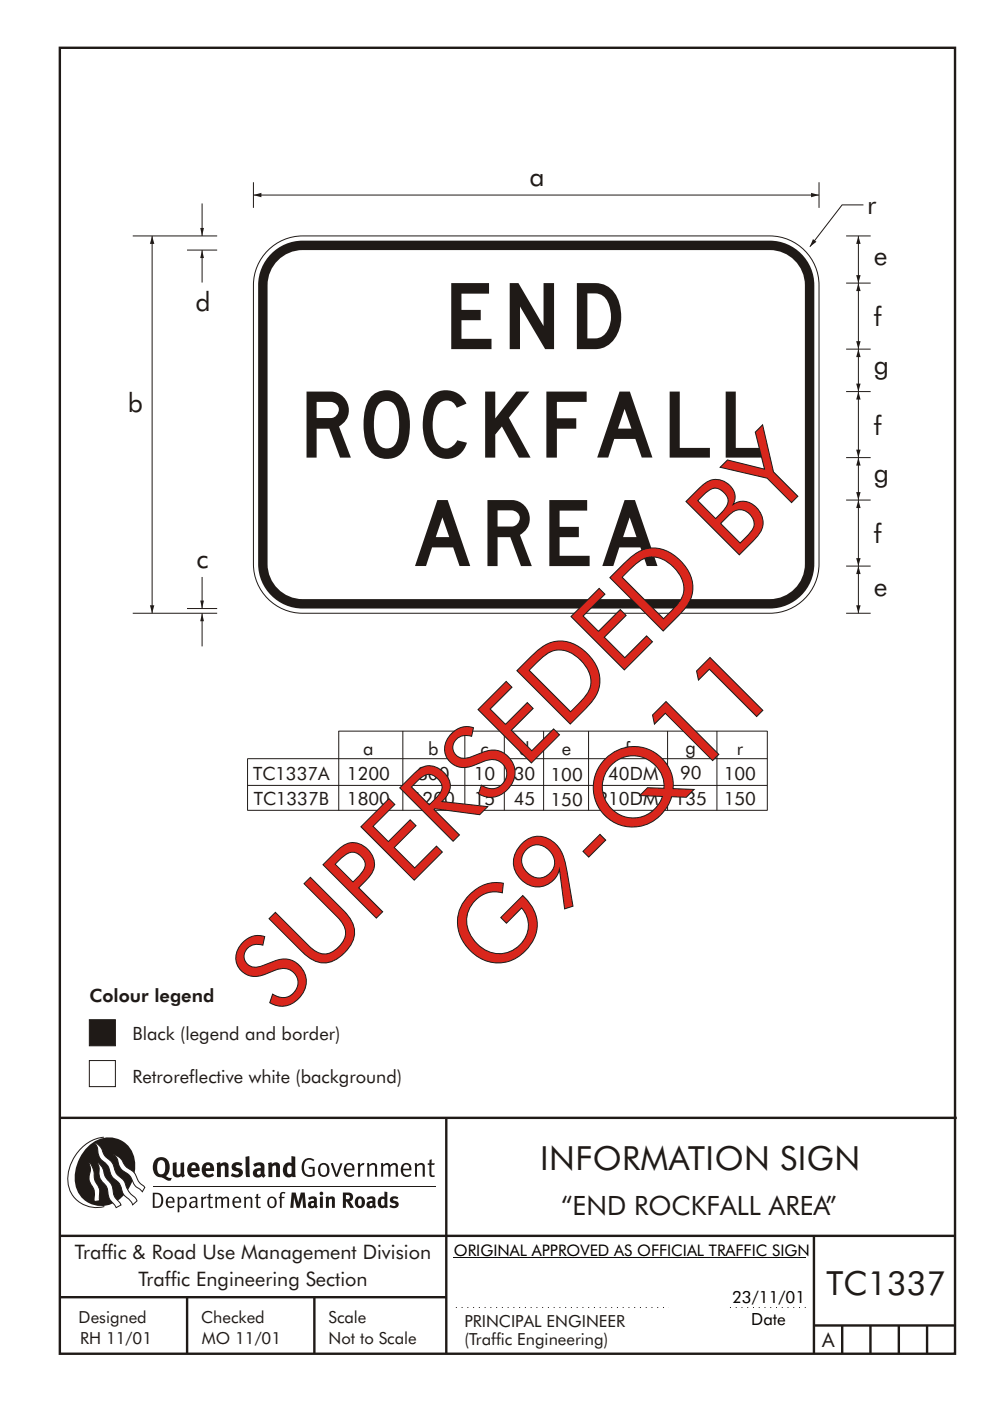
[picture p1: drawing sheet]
<svg xmlns="http://www.w3.org/2000/svg" width="210mm" height="297mm" viewBox="0 0 210 297" stroke-linecap="round" stroke-linejoin="round" font-family="sans-serif">
<g fill="none" stroke="#1f1a17" stroke-width=".51">
<path d="M12.7 10.1h189.9v276.9h-189.9zM12.7 237h190.3M94.7 236.9v50.1M12.7 262h190M12.7 275h82M39.7 275v12M66.7 275v12M172.7 262v25M172.7 281h30M178.7 281v6M184.7 281v6M190.7 281v6"/>
<path d="M196.7 281v6"/>
</g>
<path d="M96.3 266.6h74.7" fill="none" stroke="#000" stroke-width=".21"/>
<path d="M96.7 277.2h45.2M154.9 277.2h16.6" fill="none" stroke="#1f1a17" stroke-width=".21" stroke-dasharray=".2 1" stroke-linecap="butt"/>
<g fill="#1f1a17">
<path d="M64.6 245.9a1.61 1.61 0 0 1 2.1 0l-.2 .3a1.17 1.17 0 0 0-1.4-.2 1.17 1.17 0 0 0-.6 1.3 1.42 1.42 0 0 0 1.2 1.8l.6-.1v-1.2h-.7l-.1-.4h1.3v1.8a1.82 1.82 0 0 1-2.2 0 1.82 1.82 0 0 1-.6-2.1l.2-.7z" fill-rule="evenodd"/>
<path d="M67.9 246.8a1.77 1.77 0 0 0 .3 2.7 1.39 1.39 0 0 0 1.5-.5 1.39 1.39 0 0 0 .1-1.5 1.19 1.19 0 0 0-1.9-.7zM68.2 247.1a.83 .83 0 0 1 1 .1 .83 .83 0 0 1 .2 .9 .75 .75 0 0 1-.6 1.1 .75 .75 0 0 1-.8-.9v-.9z" fill-rule="evenodd"/>
<path d="M70.2 246.6h.4l.8 2.4 .8-2.4h.5l-1.1 2.9h-.4z" fill-rule="evenodd"/>
<path d="M73.3 247a1.74 1.74 0 0 0 .5 2.5l.9-.1 .5-.2-.2-.3a.89 .89 0 0 1-1.1 .2 .89 .89 0 0 1-.5-1h1.8a1.15 1.15 0 0 0-.5-1.4 1.15 1.15 0 0 0-1.4 .3zM73.6 247.1a.67 .67 0 0 1 .9-.1 .67 .67 0 0 1 .3 .8h-1.4z" fill-rule="evenodd"/>
<path d="M75.9 246.7l.4-.1 .1 .4 .5-.4h.4l-.1 .5a.61 .61 0 0 0-.8 .6v1.8h-.4z" fill-rule="evenodd"/>
<path d="M77.8 246.7l.4-.1 .2 .4a.89 .89 0 0 1 .9-.4 .89 .89 0 0 1 .7 .7v2.2h-.4l-.1-2.2-.1-.2-.3-.1-.7 .3v2.2h-.5z" fill-rule="evenodd"/>
<path d="M80.8 246.7l.4-.1 .1 .4a.83 .83 0 0 1 .8-.4 .83 .83 0 0 1 .7 .4 .86 .86 0 0 1 .9-.4 .86 .86 0 0 1 .7 .7v2.2h-.4l-.1-2.4a.5 .5 0 0 0-.8 .1l-.3 .2v2.1h-.4v-2.3l-.4-.2-.7 .3v2.2h-.4z" fill-rule="evenodd"/>
<path d="M85.4 247a1.74 1.74 0 0 0 .5 2.5l.9-.1 .4-.2-.1-.3a.89 .89 0 0 1-1.1 .2 .89 .89 0 0 1-.5-1h1.8a1.15 1.15 0 0 0-.5-1.4 1.15 1.15 0 0 0-1.4 .3zM85.7 247.1a.67 .67 0 0 1 .9-.1 .67 .67 0 0 1 .2 .8h-1.3z" fill-rule="evenodd"/>
<path d="M87.9 246.7l.5-.1 .1 .4a.89 .89 0 0 1 .9-.4 .89 .89 0 0 1 .7 .7v2.2h-.4v-2.2l-.1-.2-.3-.1-.8 .3v2.2h-.4z" fill-rule="evenodd"/>
<path d="M91.1 245.9l.5-.1v.8h.7l-.2 .4h-.6l.1 2.1 .1 .1h.5l.1 .3a.71 .71 0 0 1-1.2-.6v-1.9h-.4v-.4h.4z" fill-rule="evenodd"/>
<path d="M36.7 246.6l.8-.2v2a.46 .46 0 0 0 .2 .6 .46 .46 0 0 0 .6-.3v-2.1l.8-.2v2.3l.2 .6-.6 .3-.3-.3a1.03 1.03 0 0 1-1.2 .3 1.03 1.03 0 0 1-.5-1.1z" fill-rule="evenodd"/>
<path d="M40.1 246.8a1.64 1.64 0 0 0 0 2.3 1.64 1.64 0 0 0 2.2 .1l-.3-.5a.78 .78 0 0 1-.9 .3 .78 .78 0 0 1-.5-.7h1.8a1.37 1.37 0 0 0-.6-1.7 1.37 1.37 0 0 0-1.7 .2zM40.7 247.2a.48 .48 0 0 1 .6-.1 .48 .48 0 0 1 .2 .6h-.9z" fill-rule="evenodd"/>
<path d="M43.2 246.8a1.65 1.65 0 0 0-.2 2 1.65 1.65 0 0 0 1.8 .7l.6-.3-.3-.5a.78 .78 0 0 1-.9 .4 .78 .78 0 0 1-.5-.8h1.7a1.37 1.37 0 0 0-.5-1.7 1.37 1.37 0 0 0-1.7 .2zM43.8 247.2a.48 .48 0 0 1 .6-.1 .48 .48 0 0 1 .2 .6h-.9z" fill-rule="evenodd"/>
<path d="M45.9 246.6l.8-.2 .1 .4a.95 .95 0 0 1 1-.3 .95 .95 0 0 1 .7 .8v2.3h-.8v-2.3l-.3-.2-.5 .3v2.2h-.9z" fill-rule="evenodd"/>
<path d="M49.3 246.8a1.73 1.73 0 0 1 2.1-.1l-.3 .5-.5-.2a.42 .42 0 0 0-.6 .3l.2 .2a1.23 1.23 0 0 1 1.3 1.1 1.47 1.47 0 0 1-2.2 .9l-.3-.2 .3-.6 .7 .3a.47 .47 0 0 0 .7-.3 .87 .87 0 0 0-1-.5l-.4-.2-.2-.4z" fill-rule="evenodd"/>
<path d="M53.7 246.8l.4 .6 .3-.2a.62 .62 0 0 1 .9 .1v.4a1.21 1.21 0 0 0-1.3 .3 1.21 1.21 0 0 0-.2 1.3 1.19 1.19 0 0 0 1.7 0l.4 .4 .5-.5-.3-.3v-1.4a.96 .96 0 0 0-1.3-1.1zM54.7 248.3l.6-.1v.7a.43 .43 0 0 1-.7 .1 .43 .43 0 0 1 .1-.7z" fill-rule="evenodd"/>
<path d="M56.8 246.6l.8-.2 .1 .4a.95 .95 0 0 1 1-.3 .95 .95 0 0 1 .7 .8v2.3h-.8v-2.3l-.3-.2-.5 .3v2.2h-.8z" fill-rule="evenodd"/>
<path d="M61.8 245.1l.1 1.5a1.29 1.29 0 0 0-1.4 .1 1.29 1.29 0 0 0-.5 1.4 1.24 1.24 0 0 0 .5 1.3 1.24 1.24 0 0 0 1.5 0v.2h.8l-.2-4.4zM61.2 247.2l.4-.1 .3 .2v1.4l-.3 .2a.48 .48 0 0 1-.7-.4 1.52 1.52 0 0 1 .3-1.3z" fill-rule="evenodd"/>
<path d="M52.1 245.3l.8-.2 .2 4.5h-.8l-.1-.2z" fill-rule="evenodd"/>
</g>
<path d="M22 241.1a9 9 0 0 0-7.3 10.9 6.2 6.2 0 0 0 7.4 3.8M32.4 251.7h59.9" fill="none" stroke="#1f1a17" stroke-width=".21"/>
<path d="M18.8 243a5.7 5.7 0 0 1 6.5-1.4 5.7 5.7 0 0 1 3.4 5.7 8.6 8.6 0 0 1-6.2 8.3 5.7 5.7 0 0 1-6.6-7 9.9 9.9 0 0 1 2.9-5.6z" fill-rule="evenodd" fill="#1f1a17"/>
<path d="M24.1 244.8a3.1 3.1 0 0 1 2.3 2.2l.8 .7a3.2 3.2 0 0 1 2 2.4l.4 .6 1.1 1-.5 1-.3-.3a3.5 3.5 0 0 1-1.8-2.1 3.8 3.8 0 0 0-2.1-2.2 3.5 3.5 0 0 1-1.1-2.2zM20.1 242.2a3.4 3.4 0 0 1 1.9 2.4l.7 .9a3.3 3.3 0 0 1 1.7 2.6 4.4 4.4 0 0 0 1.7 2l.2 .3a6.1 6.1 0 0 0 2.5 3.7l.3 .5-1 .9a6.1 6.1 0 0 0-1.9-2.3l-.3-.7a3.6 3.6 0 0 0-1.9-2.8l-.6-1a3.6 3.6 0 0 0-1.9-2.8 3.7 3.7 0 0 1-.8-2.4zM20.6 246.4a3.4 3.4 0 0 1 1.6 2.7l.5 1a3.8 3.8 0 0 1 1.4 3.1l.3 .7 1.3 1.6-1.1 .5-.5-.7a3.2 3.2 0 0 1-1.2-2.8 4.3 4.3 0 0 0-1.4-2.2 4.7 4.7 0 0 1-.5-3zM18.9 246.4a5.1 5.1 0 0 1 1.2 3.7l.3 .7a3.1 3.1 0 0 1 .7 2.9v.9l-1.1 .2v-.8a3.5 3.5 0 0 0-.9-3.3 3.6 3.6 0 0 1 .1-2.5z" fill-rule="evenodd" fill="#fff" stroke="#1f1a17" stroke-width=".21"/>
<g fill="#1f1a17">
<path d="M33 245.8a2.51 2.51 0 0 0 .5 3.7l.7 .1a2.78 2.78 0 0 0 2 .7l.3-.6h-.6l-.7-.3a2.56 2.56 0 0 0 0-3.8 1.83 1.83 0 0 0-2.2 .2zM33.7 246.1a.87 .87 0 0 1 1 .1 .87 .87 0 0 1 .3 .9l.1 .4a1.17 1.17 0 0 1-.9 1.5l-.3-.1a2.38 2.38 0 0 1-.2-2.8z" fill-rule="evenodd"/>
<path d="M32.8 253.2v2.6a1.12 1.12 0 0 0 1.2-.3 1.12 1.12 0 0 0 .2-1.2l-.1-.5-.3-.5zM32.4 252.9h1.1a1.67 1.67 0 0 1 1.1 1.6 1.67 1.67 0 0 1-1.2 1.6h-1zM35.7 254.2l-.1 .5h1.1a.55 .55 0 0 0-.3-.6 .55 .55 0 0 0-.7 .1zM35.4 254a.95 .95 0 0 1 1.2-.1 .95 .95 0 0 1 .4 1.1h-1.4a.72 .72 0 0 0 .4 .8 .72 .72 0 0 0 .8-.2l.2 .3a1.15 1.15 0 0 1-1.5 0 1.15 1.15 0 0 1-.3-1.5zM38.1 254.4v1.1a.7 .7 0 0 0 .9 .2 .7 .7 0 0 0 .2-.9 .61 .61 0 0 0-.4-.7 .61 .61 0 0 0-.7 .3zM37.6 253.8l.4-.1v.4a.95 .95 0 0 1 1.3-.2 .95 .95 0 0 1 .3 1.2 .92 .92 0 0 1-.5 .9 .92 .92 0 0 1-1-.1v1.1l-.4 .1zM40.6 255.1a.5 .5 0 0 0 .2 .8 .5 .5 0 0 0 .7-.4v-.6zM40.2 254a1 1 0 0 1 1.7 .3v1.4l.1 .2-.1 .3-.4-.4a.78 .78 0 0 1-1.3 0 .78 .78 0 0 1 .8-1.1h.5a.58 .58 0 0 0-.3-.7 .58 .58 0 0 0-.8 .2zM42.6 253.8l.4-.1 .1 .4 .3-.3 .4-.1-.1 .4a.52 .52 0 0 0-.6 .5v1.5h-.4zM44.3 253.2l.4-.1-.1 .7h.6l-.1 .2h-.5v1.5a.35 .35 0 0 0 .5 .3l.1 .3a.57 .57 0 0 1-.6 .1 .57 .57 0 0 1-.4-.6v-1.6h-.3v-.2h.3zM45.6 253.8l.4-.1 .1 .4 .2-.2a.64 .64 0 0 1 1 .2 .7 .7 0 0 1 .7-.4 .7 .7 0 0 1 .6 .6v1.8h-.4v-1.7l-.3-.4-.6 .4v1.7h-.4v-1.7a.38 .38 0 0 0-.2-.4 .38 .38 0 0 0-.5 .2l-.2 .2v1.7h-.3zM49.9 254.2l-.2 .5h1.1a.55 .55 0 0 0-.2-.6 .55 .55 0 0 0-.7 .1zM49.6 254a.95 .95 0 0 1 1.2-.1 .95 .95 0 0 1 .4 1.1h-1.5a.72 .72 0 0 0 .4 .8 .72 .72 0 0 0 .9-.2l.1 .3a1.15 1.15 0 0 1-1.5 0 1.15 1.15 0 0 1-.2-1.5zM51.7 253.8l.4-.1 .1 .4a.72 .72 0 0 1 .8-.4 .72 .72 0 0 1 .5 .6v1.8h-.3v-1.6a.45 .45 0 0 0-.3-.5 .45 .45 0 0 0-.6 .2l-.1 .2v1.7h-.4zM54.4 253.2l.4-.1v.7h.5l-.1 .2h-.5v1.5a.35 .35 0 0 0 .6 .3v.3a.57 .57 0 0 1-.6 .1 .57 .57 0 0 1-.3-.6v-1.6h-.3v-.2h.3zM57.3 254.1l-.2 .8a.65 .65 0 0 0 .2 .8 .65 .65 0 0 0 .9-.2v-.1a.93 .93 0 0 0-.7-1.4zM57 254a1.12 1.12 0 0 1 1.4 0 1.12 1.12 0 0 1 .2 1.5 1.01 1.01 0 0 1-1.2 .6 1.01 1.01 0 0 1-.7-1.2zM59.6 252.9l.4-.2 .6 .1-.2 .3-.3-.1-.3 .2v.6h.6l-.1 .2h-.5v2.1h-.4v-2.1h-.2v-.2h.2zM61.9 252.8l-.3 3.3h.6l.2-2.3 .6 2.3h.5l.7-2.3 .1 2.3h.6l-.2-3.3h-.9l-.5 2.2-.6-2.2zM65.4 254l.2 .4a.51 .51 0 0 1 .6-.3 .51 .51 0 0 1 .4 .4v.1a.88 .88 0 0 0-1.1 .3 .88 .88 0 0 0 .2 1.2 .9 .9 0 0 0 1.1-.2l.3 .3 .3-.4-.2-.3v-1a.87 .87 0 0 0-.5-.9 .87 .87 0 0 0-.9 .2zM66.1 255.1l.5-.1v.6l-.2 .1h-.2l-.2-.2zM67.9 253.7v2.4h.6v-2.5zM67.8 253a.4 .4 0 0 0 .8 0 .4 .4 0 0 0-.8 0zM69.1 253.8l.1 2.3h.6v-1.7a.33 .33 0 0 1 .4-.2 .33 .33 0 0 1 .2 .3v1.6h.6v-1.8a.75 .75 0 0 0-.5-.6 .75 .75 0 0 0-.8 .2l-.1-.3zM72.8 252.8v3.3h.6v-1.4l.3 .3 .6 1.1h.8l-.9-1.4a.94 .94 0 0 0 .7-1 .94 .94 0 0 0-.9-.9zM73.4 253.4a.51 .51 0 0 1 .7 .1 .51 .51 0 0 1-.2 .7h-.5zM75.6 254a1.19 1.19 0 0 0-.1 1.7 1.19 1.19 0 0 0 1.7 0 1.19 1.19 0 0 0 0-1.6 1.19 1.19 0 0 0-1.6-.1zM76.2 254.2l.2-.1a.99 .99 0 0 1 0 1.6 1.06 1.06 0 0 1-.2-1.5zM77.8 254l.3 .4a.51 .51 0 0 1 .5-.3 .51 .51 0 0 1 .4 .4v.1a.88 .88 0 0 0-1.1 .3 .88 .88 0 0 0 .2 1.2 .9 .9 0 0 0 1.1-.2l.3 .3 .4-.4-.3-.3v-1a.87 .87 0 0 0-.4-.9 .87 .87 0 0 0-1 .2zM78.5 255.1l.5-.1v.6l-.1 .1h-.3l-.2-.2zM81.6 252.6v1.2a1.2 1.2 0 0 0-1.4 .6 1.2 1.2 0 0 0 .2 1.4l.5 .3 .8-.1v.1h.6l-.1-3.4zM81 254.2l.6 .1-.1 1.2a.46 .46 0 0 1-.6 0 .46 .46 0 0 1-.1-.6zM83 253.8a.79 .79 0 0 0-.2 1 .79 .79 0 0 0 .9 .4 .33 .33 0 0 1 .1 .5 .33 .33 0 0 1-.5-.1l-.5-.2-.2 .5a1.15 1.15 0 0 0 1.2 .3 1.15 1.15 0 0 0 .8-1 1.49 1.49 0 0 0-1.2-.8 .4 .4 0 0 1 .3-.3 .4 .4 0 0 1 .4 .1l.2 .1 .2-.4a1.47 1.47 0 0 0-1.5-.1z" fill-rule="evenodd"/>
</g>
<path d="M19 224.9h5.5v5.5h-5.5z" fill-rule="evenodd" fill="#fff" stroke="#1f1a17" stroke-width=".21"/>
<path d="M19 216.2h5.5v5.5h-5.5z" fill-rule="evenodd" fill="#1f1a17" stroke="#1f1a17" stroke-width=".21"/>
<g fill="none" stroke="#1f1a17" stroke-width=".21">
<path d="M71.8 155h91zM71.9 155v16.8M85.5 155v16.8M98.6 155v16.8M107 155v16.8M115.3 155v16.8M124.9 155v16.8M141.6 155v16.8M152.1 155v16.8M162.8 155v16.8M52.5 166.5h110.3zM52.5 160.9h110.3z"/>
<path d="M52.5 171.8h110.3zM52.5 160.8v11"/>
</g>
<path d="M56.4 53.5a10.4 10.4 0 0 1 7.8-3.5h99.1a10.5 10.5 0 0 1 10.5 10.5v59.1a10.5 10.5 0 0 1-10.5 10.4h-99.1a10.5 10.5 0 0 1-10.4-10.4v-59.1a10.4 10.4 0 0 1 2.6-7z" fill-rule="evenodd" fill="#fff" stroke="#1f1a17" stroke-width=".21"/>
<path d="M57.2 54.2a9.4 9.4 0 0 1 7-3.2h99.1a9.5 9.5 0 0 1 9.5 9.5v59.1a9.5 9.5 0 0 1-9.5 9.4h-99.1a9.5 9.5 0 0 1-9.4-9.4v-59.1a9.4 9.4 0 0 1 2.4-6.3z" fill-rule="evenodd" fill="#1f1a17"/>
<path d="M59.3 54.9a7.4 7.4 0 0 1 4.9-1.9h99.1a7.5 7.5 0 0 1 7.5 7.5v59.1a7.5 7.5 0 0 1-7.5 7.4h-99.1a7.5 7.5 0 0 1-7.4-7.4v-59.1a7.4 7.4 0 0 1 2.5-5.6z" fill-rule="evenodd" fill="#fff"/>
<path d="M183.2 43.4h-4.5l-6.9 8.9" fill="none" stroke="#1f1a17" stroke-width=".21"/>
<path d="M172.5 50.7l.7 .6-1.4 1z" fill-rule="evenodd" fill="#1f1a17"/>
<path d="M53.8 38.6v5.5M173.8 38.6v5.5M53.8 41.4h120" fill="none" stroke="#1f1a17" stroke-width=".21"/>
<g fill="#1f1a17">
<path d="M172.1 40.9l1.7 .5-1.7 .4 1.7-.4-1.7 .4z" fill-rule="evenodd"/>
<path d="M53.8 41.4l1.7-.5v.9z" fill-rule="evenodd"/>
</g>
<path d="M182.1 106v14M179.5 120h5.2" fill="none" stroke="#1f1a17" stroke-width=".21"/>
<g fill="#1f1a17">
<path d="M181.7 118.3h.9l-.5 1.7z" fill-rule="evenodd"/>
<path d="M182.1 106l.5 1.7h-.9z" fill-rule="evenodd"/>
</g>
<path d="M182.1 97v9M179.5 106h5.2" fill="none" stroke="#1f1a17" stroke-width=".21"/>
<g fill="#1f1a17">
<path d="M181.7 104.3h.9l-.5 1.7z" fill-rule="evenodd"/>
<path d="M182.1 97l.5 1.7h-.9z" fill-rule="evenodd"/>
</g>
<path d="M182.1 50v10M179.5 60h5.2M179.5 97h5.2" fill="none" stroke="#1f1a17" stroke-width=".21"/>
<g fill="#1f1a17">
<path d="M181.7 58.3h.9l-.5 1.7z" fill-rule="evenodd"/>
<path d="M182.1 50l.5 1.7h-.9z" fill-rule="evenodd"/>
</g>
<path d="M179.5 50h5.2M179.5 74h5.2M182.1 60v14" fill="none" stroke="#1f1a17" stroke-width=".21"/>
<g fill="#1f1a17">
<path d="M181.7 72.3h.9l-.5 1.7z" fill-rule="evenodd"/>
<path d="M182.1 60l.5 1.7h-.9z" fill-rule="evenodd"/>
</g>
<path d="M179.5 130h5.2M182.1 120v10" fill="none" stroke="#1f1a17" stroke-width=".21"/>
<g fill="#1f1a17">
<path d="M181.7 128.3h.9l-.5 1.7z" fill-rule="evenodd"/>
<path d="M182.1 120l.5 1.7h-.9z" fill-rule="evenodd"/>
</g>
<path d="M182.1 83v14" fill="none" stroke="#1f1a17" stroke-width=".21"/>
<g fill="#1f1a17">
<path d="M181.7 95.3h.9l-.5 1.7z" fill-rule="evenodd"/>
<path d="M182.1 83l.5 1.7h-.9z" fill-rule="evenodd"/>
</g>
<path d="M182.1 74v9M179.5 83h5.2" fill="none" stroke="#1f1a17" stroke-width=".21"/>
<g fill="#1f1a17">
<path d="M181.7 81.3h.9l-.5 1.7z" fill-rule="evenodd"/>
<path d="M182.1 74l.5 1.7h-.9z" fill-rule="evenodd"/>
</g>
<path d="M42.9 122.3v6.7" fill="none" stroke="#1f1a17" stroke-width=".21"/>
<path d="M42.5 127.3h.8l-.4 1.7z" fill-rule="evenodd" fill="#1f1a17"/>
<path d="M28.2 50h17.9M32.3 50v80M28.2 130h17.9M39.7 129h6.4" fill="none" stroke="#1f1a17" stroke-width=".21"/>
<g fill="#1f1a17">
<path d="M31.8 128.3h.9l-.4 1.7z" fill-rule="evenodd"/>
<path d="M32.3 50l.4 1.7h-.9z" fill-rule="evenodd"/>
</g>
<path d="M42.9 130v7" fill="none" stroke="#1f1a17" stroke-width=".21"/>
<path d="M42.9 130l.4 1.7h-.8l.4-1.7 .4 1.7z" fill-rule="evenodd" fill="#1f1a17"/>
<path d="M39.7 53h6.4M42.9 53v6.9" fill="none" stroke="#1f1a17" stroke-width=".21"/>
<path d="M42.9 53l.4 1.7h-.8l.4-1.7 .4 1.7z" fill-rule="evenodd" fill="#1f1a17"/>
<path d="M42.9 43.1v6.9" fill="none" stroke="#1f1a17" stroke-width=".21"/>
<path d="M42.5 48.3h.8l-.4 1.7z" fill-rule="evenodd" fill="#1f1a17"/>
<g font-size="22.4" fill="#1f1a17">
<text x="104.5" y="208" transform="rotate(-45 104.5 208)">G9-Q11</text>
<text x="59" y="215.6" transform="rotate(-45 59 215.6)">SUPERSEDED BY</text>
</g>
<g font-size="14" fill="#1f1a17">
<text x="95.7" y="74">END</text>
<text x="65" y="97">ROCKFALL</text>
<text x="88" y="120">AREA</text>
</g>
<g font-size="7.1" fill="#1f1a17">
<text x="114.6" y="248">INFORMATION SIGN</text>
<text x="175.4" y="274.5">TC1337</text>
</g>
<g font-size="5.6" fill="#1f1a17">
<text x="112.4" y="39.5">a</text>
<text x="184" y="45.4">r</text>
<text x="185.4" y="56.3">e</text>
<text x="41.5" y="66">d</text>
<text x="185.4" y="69.2">f</text>
<text x="185.4" y="79.2">g</text>
<text x="27.2" y="87.4">b</text>
<text x="185.4" y="92.2">f</text>
<text x="185.4" y="102.2">g</text>
<text x="185.4" y="115.2">f</text>
<text x="41.7" y="120.5">c</text>
<text x="185.4" y="126.3">e</text>
<text x="119" y="257.6">“END ROCKFALL AREA”</text>
</g>
<g font-size="4.2" fill="#1f1a17">
<text x="15.9" y="267">Traffic &amp; Road Use Management Division</text>
<text x="29.4" y="272.6">Traffic Engineering Section</text>
<text x="174.4" y="285.6">A</text>
</g>
<g font-size="3.9" fill="#1f1a17">
<text x="77.1" y="160.1">a</text>
<text x="90.8" y="160.1">b</text>
<text x="102" y="160.1">c</text>
<text x="110.2" y="160.1">d</text>
<text x="119.2" y="160.1">e</text>
<text x="132.7" y="160.1">f</text>
<text x="145.5" y="159.9">g</text>
<text x="156.3" y="160">r</text>
<text x="53.7" y="165.3">TC1337A</text>
<text x="73.6" y="165.4">1200</text>
<text x="88.5" y="165.4">800</text>
<text x="100.5" y="165.4">10</text>
<text x="109" y="165.4">30</text>
<text x="116.8" y="165.5">100</text>
<text x="126.7" y="165.4">140DM</text>
<text x="144.3" y="165.3">90</text>
<text x="153.5" y="165.4">100</text>
<text x="53.9" y="170.7">TC1337B</text>
<text x="73.6" y="170.8">1800</text>
<text x="87.4" y="170.8">1200</text>
<text x="100.5" y="170.8">15</text>
<text x="109" y="170.8">45</text>
<text x="116.8" y="170.8">150</text>
<text x="126.7" y="170.8">210DM</text>
<text x="143.1" y="170.6">135</text>
<text x="153.5" y="170.7">150</text>
<text x="19" y="212.5">Colour legend</text>
<text x="28.1" y="220.5">Black (legend and border)</text>
<text x="28.1" y="229.7">Retroreflective white (background)</text>
</g>
<g font-size="3.6">
<text x="155.3" y="276.2">23/11/01</text>
<text x="159.4" y="281">Date</text>
</g>
<g font-size="3.5" fill="#1f1a17">
<text x="16.7" y="280.5">Designed</text>
<text x="42.7" y="280.5">Checked</text>
<text x="69.7" y="280.5">Scale</text>
<text x="98.5" y="281.4">PRINCIPAL ENGINEER</text>
<text x="17" y="284.9">RH 11/01</text>
<text x="42.8" y="284.9">MO 11/01</text>
<text x="69.7" y="285">Not to Scale</text>
<text x="98.5" y="285.1">(Traffic Engineering)</text>
</g>
<text font-size="3.4" x="96.3" y="266.3">ORIGINAL APPROVED AS OFFICIAL TRAFFIC SIGN</text>
</svg>
